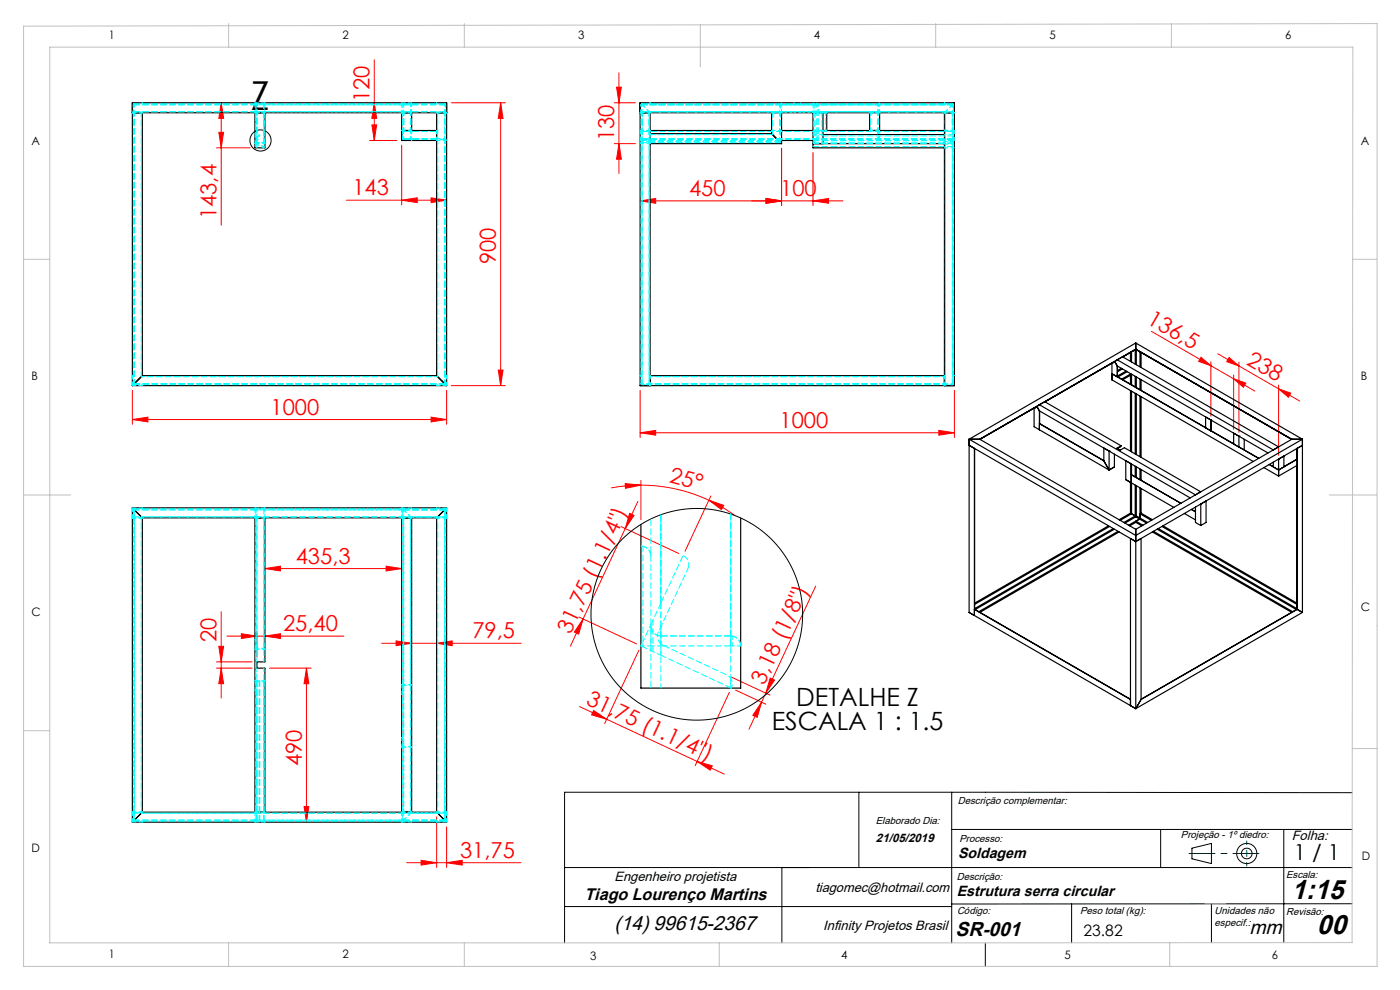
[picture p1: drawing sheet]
<svg xmlns="http://www.w3.org/2000/svg" width="297mm" height="210mm" viewBox="0 0 297 210" stroke-linecap="round" stroke-linejoin="round" font-family="sans-serif">
<g fill="none" stroke="#000" stroke-width=".21">
<path d="M182.2 168.1v15.9M201.9 175.9h84.9M201.9 168.1v31.9M246.2 175.9v8.1M252.9 179.9l4.1-1v4.3l-4.1-1zM272.3 175.9v24.1M286.9 168.1h-167.1v31.9M119.8 184h167M119.8 192.3h82.1M165.9 184v16M227.3 191.7v8.3M257 191.7v8.3"/>
<path d="M286.8 191.7l-84.9 .1M209 200v5"/>
<circle cx="55.3" cy="29.8" r="2.24"/>
<circle cx="264.5" cy="181" r="1.13"/>
<circle cx="264.5" cy="181" r="2.14"/>
</g>
<g fill="none" stroke="#f00" stroke-width=".21">
<path d="M79.4 12.7v17.1M130.8 18.5h1l-.5 3.3zM131.3 15.5v21.3M45.9 31.4h7.2M46.4 28.1h1l-.5 3.3zM46.9 21.8v26M46.9 21.8l.5 3.3h-1zM78.4 29.8h5.8M78.9 26.5h1l-.5 3.3zM79.4 21.8l.5 3.3h-1zM85.2 30.8v12.7M95.7 21.8h11.5"/>
<path d="M106.2 21.8l.5 3.3h-1zM106.2 21.8v60M130.3 21.8h4.5M130.3 30.5h4.5M131.3 30.5l.5 3.3h-1zM165.8 31.5v12.1M172.5 32.4v11.2M73.5 42.5h21.2M85.2 42.5l3.3-.5v1zM91.4 42l3.3 .5-3.3 .5zM135.8 42.6l3.3-.5v1zM135.8 42.6h43"/>
<path d="M162.5 42.1l3.3 .5-3.3 .5zM172.5 42.6l3.3-.5v1zM105.7 78.5h1l-.5 3.3zM244.3 70.3l21.9 12.6M254.8 75.8l2.1 1.8-2.6-.9zM256.9 76.8v11.5M258.3 75l17.4 10.1M260.7 75.8l2.1 1.8-2.6-.9zM261.7 79.5v11.6M262.8 76.8v14.9M28.1 89l3.3-.5v1zM28.1 82.8v7.2"/>
<path d="M28.1 89h66.6M91.4 88.5l3.3 .5-3.3 .5zM94.7 82.8v7.2M95.7 81.8h11.5M135.8 91.8l3.3-.5v1zM135.8 82.8v10M135.8 91.8h66.7M199.2 91.3l3.3 .5-3.3 .5zM202.5 82.8v10M261.7 80.4l2.6 .9-.5 .8zM271.2 82.5l2.6 .9-.5 .9zM271.2 81.7v14.9"/>
<path d="M131.7 111.7l12.3 5.7M132.6 102.6l3.4 .3-3.3 .7zM133.6 108.9l.9 .4-1.9 2.8zM135.3 106.4l-14.3 30.7M136 101.9v8.3M136 102.9a34.1 34.1 0 0 1 14.4 3.2M136 102.9l-3.2 .2-3.1 .4M150.4 106.1l3.1 1.1-.4 .9zM150.4 106.1l2.8 1.5 2.6 1.7M150.8 105.2l-5.5 11.7M46.4 137.1h1l-.5 3.3zM46.9 129.8v18.3"/>
<path d="M48.2 134.9h24.8M51.2 134.4l3.3 .5-3.3 .5zM54.5 133.9v5.5M56.2 134.9l3.3-.5v1zM56.2 120.6l3.3-.5v1zM56.2 120.6h29M81 136.5h29.6M81.9 120.1l3.3 .5-3.3 .5zM84 135.9l3.3 .6-3.3 .5zM92.6 136.5l3.3-.6v1.1zM122.8 130.9l12.3 5.7M123.7 131.3l-.9 3.2-1-.4z"/>
<path d="M135.5 137.9l-7.2 15.6M173 124.3l-14.1 30.4M45.9 140.4h7.6M45.9 141.7h7.6M46.9 141.7l.5 3.3h-1zM57.2 141.7h8.8M65 141.7l.5 3.3h-1zM65 141.7v32.7M123 149.9l30.6 14.3M125.9 150.7l2.8 1.9-3.2-1zM154.7 146.9l-7.2 15.5M155 143.6l8.4 3.9"/>
<path d="M156.1 146.4l6.4 3M161.6 149l-1 3.2-.9-.5zM163.4 143.8l.9 .5-1.8 2.7zM64.5 171.1h1l-.5 3.3zM92.6 173.3v10.7M94.7 175.4v8.6M147.9 161.5l3.2 1-.4 .9zM86.3 183h24.2M89.3 182.5l3.3 .5-3.3 .5zM94.7 183l3.3-.5v1z"/>
</g>
<path d="M252.2 181h14.9" fill="none" stroke="#008000" stroke-width=".21" stroke-dasharray="6.3 1.3 1.3 1.3" stroke-dashoffset=".8"/>
<path d="M264.5 178.4v5.3" fill="none" stroke="#008000" stroke-width=".21" stroke-dasharray="6.3 1.3 1.3 1.3" stroke-dashoffset="5.6"/>
<g fill="none" stroke="#c0c0c0" stroke-width=".21">
<path d="M5 5.5l287.1-.5v200h-287.1zM10.6 10h276.4l-.2 189.9-276.2 .1zM48.5 5v5M98.5 5v5M148.6 5.3v8.9M198.5 5v5M248.5 5v5M5 55h5.6M287 55h5M5 105h10M282 105h10M5 155h5.6"/>
<path d="M286.9 158.8h5.2M248.2 200v5M260 191.7h-4.4M48.5 200v5M98.5 200v5M152.6 200v5"/>
</g>
<g fill="#f00">
<path d="M261.7 80.4l2.6 .9-.5 .8zM254.8 75.8l2.1 1.8-2.6-.9z"/>
<path d="M271.2 82.5l2.6 .9-.5 .9zM260.7 75.8l2.1 1.8-2.6-.9z"/>
<path d="M150.4 106.1l3.1 1.1-.4 .9zM132.6 102.6l3.4 .3-3.3 .7z"/>
<path d="M91.4 42l3.3 .5-3.3 .5zM85.2 42.5l3.3-.5v1z"/>
<path d="M92.6 136.5l3.3-.6v1.1zM84 135.9l3.3 .6-3.3 .5z"/>
<path d="M81.9 120.1l3.3 .5-3.3 .5zM56.2 120.6l3.3-.5v1z"/>
<path d="M162.5 42.1l3.3 .5-3.3 .5zM135.8 42.6l3.3-.5v1z"/>
<path d="M135.8 91.8l3.3-.5v1zM199.2 91.3l3.3 .5-3.3 .5zM162.5 42.1l3.3 .5-3.3 .5zM172.5 42.6l3.3-.5v1z"/>
<path d="M161.6 149l-1 3.2-.9-.5zM163.4 143.8l.9 .5-1.8 2.7z"/>
<path d="M133.6 108.9l.9 .4-1.9 2.8zM123.7 131.3l-.9 3.2-1-.4z"/>
<path d="M105.7 78.5h1l-.5 3.3zM106.2 21.8l.5 3.3h-1z"/>
<path d="M131.3 30.5l.5 3.3h-1zM130.8 18.5h1l-.5 3.3zM46.4 137.1h1l-.5 3.3zM46.9 141.7l.5 3.3h-1zM65 141.7l.5 3.3h-1zM64.5 171.1h1l-.5 3.3z"/>
<path d="M46.9 21.8l.5 3.3h-1zM46.4 28.1h1l-.5 3.3zM79.4 21.8l.5 3.3h-1zM78.9 26.5h1l-.5 3.3z"/>
<path d="M125.9 150.7l2.8 1.9-3.2-1zM147.9 161.5l3.2 1-.4 .9z"/>
<path d="M89.3 182.5l3.3 .5-3.3 .5zM94.7 183l3.3-.5v1zM51.2 134.4l3.3 .5-3.3 .5zM56.2 134.9l3.3-.5v1z"/>
<path d="M28.1 89l3.3-.5v1zM91.4 88.5l3.3 .5-3.3 .5z"/>
</g>
<g fill="none" stroke="#000" stroke-width=".25">
<path d="M28.1 23.9h66.6M30.2 23.9v55.8M54.1 23.9v7.5h2.1v-7.5M85.2 27.7h7.4M85.2 23.9v5.9h7.4M87.3 23.9v3.8M92.6 23.9v55.8M135.8 21.8h66.7v60h-66.7zM135.8 23.9h66.7M137.9 30.5h27.9M137.9 28.4h25.8M137.9 27.7h25.8"/>
<path d="M137.9 23.9v57.9M163.7 23.9v4.5M163.7 28.4l2.1 2.1M165.8 23.9v6.6M165.8 27.7h6.7M165.8 29.8h6.7M172.5 23.9v7.5h27.9M172.5 30.5h27.9M174.6 23.9v6.6M174.6 28.5h25.8M174.6 27.7h25.8M175.4 23.9v3.8"/>
<path d="M184.5 23.9v3.8M186.6 23.9v3.8M200.4 30.3v.2M200.4 30.5h.1M200.4 23.9v57.9M30.2 79.7h62.4M30.2 79.7l-2.1 2.1M92.6 79.7l2.1 2.1M137.9 79.7h62.5M235.9 79.3l31.1 17.9M235.9 77v3.6l30 17.3M235.9 77h.1"/>
<path d="M236 76.9h.1M236.5 76.7l.5 .9M236.9 76.4h.1M237 76.4l-15.3 8.8M237 77.6v2.3M237 76.3l-.1 .1M237 77.6l32 18.5M237 76.3l1.1-.6 33.1 19.1-1.1 .6zM237 79.9l18.8 10.8M237.1 77.6l-.1 2.3M237.9 78.1l-.8 .5M238.1 78.3l-1 .6"/>
<path d="M238.9 78.7l-1.8 1.1M239.1 78.8l-1.9 1.2M239.8 74.8v1.9M239.8 79.6v1.9M239.8 74.7l.2-.1v2.2M239.9 79.3l-1.9 1.1M240 79.5v2.1M240.1 79.4l-1.9 1.1M240.8 77.2l.1-3.1 .2 .1v3.2M240.8 79.8v2.3M240.9 74.1h.1M240.9 74.1l-2.7 1.6"/>
<path d="M240.9 74.1l-33.1 19.1M240.9 74.1l33.1 19.1M240.9 72.8l-35.3 20.4M240.9 72.8v1.3M240.9 74.1l33.2 19.1M240.9 72.8l35.4 20.4M241.1 80v2.2M242 74.7l-.2-.1v3.2M242.1 74.8v3.1M28.1 81.8h66.6M28.1 81.8v-60h66.6v60M205.6 93.2v36.7l35.3 20.4"/>
<path d="M205.6 93.2h2.2M205.6 93.2l35.3 20.4 35.4-20.4M206.7 95.1h.1M206.7 95.1v35.5M206.7 95.1l-1.1-.6 35.3 20.4M206.8 95.1v34.1M207.8 93.2l33.1 19.1M219.4 86.6v3.9l15.9 9.2M219.4 86.5h.1M219.5 86.5h.1M219.5 86.5h-.1M220 86.2l.5 1"/>
<path d="M220.4 86h.1M220.4 86l.1-.1 33.1 19.1M220.5 85.9l-12.6 7.3M220.5 89.9h.1M220.5 87.2v4M220.5 87.2l32 18.4M220.5 89.9l13.7 7.9M220.5 89.8l13.7 7.9M221.6 85.2l16.2 9.4M234.2 95v2.8M234.2 97.8l1.1 1.9M235.3 95.7v4"/>
<path d="M235.3 95.7h.1M236.4 96.3v2.8l-1.1 .6M237.8 94.6l-.8 .5M237.8 94.6l-.9 .5 .7 .4 .9-.5 16.2 9.3M238.8 97.7v4l10.2 5.9M239.8 82.8v12.9M240 83v12.8M240 98.4v2.3M240.8 83.4v12.9M240.8 98.9v2.3M241.1 83.6v12.8M241.1 99v2.3"/>
<path d="M241.8 80.4v2.3M241.8 84v12.9M241.8 99.5v2.3M242.1 80.5v2.3M242.1 84.1v12.9M242.1 99.6v2.3M255.8 88.4v2.4M256.9 89.1v2.3M256.9 89.1h.1M256.9 91.4h.1M256.9 91.4l4.8 2.7M261.7 91.9v2.3"/>
<path d="M262.8 92.5l.1 2.3M262.9 94.8l4.1 2.4M262.9 94.8h.1M262.9 92.5h.1M264 93.2v2.2M268.1 99.2l3.1 1.8M269.2 98.5l2 1.2M269.3 98.5l.8 .5M270.1 98v1M271.2 97.4h.1M271.2 97.4l1.2-.7v2.3l-1.2 .7M271.2 97.4v3.6"/>
<path d="M274.1 93.2l-33.2 19.1M274.1 93.2h2.2M275.1 97.4l-3.9 2.3M275.1 97.4l-2.7 1.6M275.1 98.7v30.5M275.2 95.1l-.1 2.3M275.2 95.1l1.1-.6-35.4 20.4M275.2 95.1v34.2M275.2 98.7l-4 2.3M276.3 93.2v36.7M28.1 107.7v66.7M28.1 107.7h66.6"/>
<path d="M28.1 107.7l2.1 2.1M30.2 109.8v62.5M30.2 109.8h62.4M54.1 109.8v62.5M56.2 109.8v30.6h-1.7v1.3h1.7v30.6M85.2 109.8v62.5M87.3 109.8v62.5M92.6 109.8v62.5M94.7 107.7v66.7M94.7 107.7l-2.1 2.1M157.1 109.9v36.1h-21.1v-34.8M235.2 111.5l-28.4 16.4"/>
<path d="M235.4 111.7l-28.6 16.5M236.2 112.1l-29.4 17M236.4 112.3l-29.5 17M237.2 112.7l-29.5 17.1M237.4 112.8l-29.5 17.1M239.8 108.9l.2 .1M239.8 108.9l-2.4 1.3M239.8 102.3v6.6M239.8 114.2v35.5M240 102.1l-.1-3.7v4M240 100.7l10.5 6.1M240 109l.8 .4"/>
<path d="M240 109l-2.4 1.4M240 102.4v6.6M240.8 109.4l.2 .1M240.8 109.4l-2.4 1.4M240.8 102.9v6.5M240.9 109.6l.9 .4M240.9 110.8l-1.2 .7M240.9 110.8l1.3 .7M240.9 114.9l1.2-.7v34.2M240.9 112.3v38M240.9 109.6l-2.2 1.4M241 109.5l-.1 .1"/>
<path d="M241 110.6l-.1 .2M241 110.6l1.5 .8M241.1 109.4l-.1 .1M241.1 109.4l.7 .5M241.1 103v6.4M241.8 110.1l1.4 .9M241.8 110.1l-.8 .5M241.8 110v.1M241.8 110l-2.4 1.4M241.8 109.9h.1M241.8 103.5v6.4M241.9 109.9l1.6 .9"/>
<path d="M241.9 109v.9M241.9 109l2.4 1.4M242.1 108.9l-.2 .1M242.1 108.9l2.4 1.3M242.1 103.6v5.3M244.5 112.8l29.5 17.1M244.7 112.7l29.5 17.1M245.5 112.3l29.5 17M245.7 112.1l29.4 17M246.5 111.7l28.6 16.5M246.7 111.5l28.4 16.4M251.3 108.9l2.3 1.4"/>
<path d="M252.8 108.1l.8 .4M253.6 107.6v3.2l1.1 .7M254.7 106.9h.1M254.7 106.9v4.6M255.9 106.3v4.5l-1.2 .7M206.8 129.3l33 19.1M206.8 129.2h.1M206.8 129.2l33 19.1M275.1 129.2l.1 .1M275.1 129.2l-33 19.1M275.2 129.3l-33.1 19.1M275.2 129.3l1.1 .6"/>
<path d="M276.3 129.9l-35.4 20.4M242.1 148.4l-1.2 1.9M28.1 174.4h66.6M30.2 172.3h62.4M30.2 172.3l-2.1 2.1M92.6 172.3l2.1 2.1"/>
</g>
<g fill="none" stroke="#0ff" stroke-width=".21" stroke-dasharray="1.3 .6" stroke-dashoffset=".2">
<path d="M30 23.8v56.1M54.1 22.2h-25.6M54.1 23.7h-25.6M56 22v8.5M56 23.8v6.7M163.9 23.8v4.8M165.4 30h-27.6M165.8 23.7h6.7M165.8 22.2h6.7M172.5 22.2h-6.7M172.5 23.7h-6.7M172.7 22v8.5"/>
<path d="M172.9 23.8v6.7M174.4 23.8v6.7M30 79.9v-56.1M92.8 79.9v-56.1M138.5 138.2v-6.7M139.7 134.1l-.2 .7 .1 .8 .6 1"/>
</g>
<g fill="none" stroke="#0ff" stroke-width=".21" stroke-dasharray="1.3 .6">
<path d="M28.1 23.9l.2-.2M28.1 23.9v.1M28.1 24l.2-.3M28.3 22.2l.2-.2M28.3 23.7h.2M28.3 22.2h.2M28.3 22.2h.1M28.3 23.7l-.2 .2M28.3 23.7h.1M28.4 22.2h.1M28.4 23.7l.1 .1M28.5 23.7h-.1"/>
<path d="M28.5 22l-.2 .2M30 22l.2-.2M30 23.8l.2 .2M30.2 24v-.1M30.2 21.8l-.2 .2M54.1 30.5h.2M54.1 28.4l.2 .2M54.1 30.5v-.1M54.1 23.7h.3M54.1 23.9v-.2M54.1 23.7h.4M54.1 23.7h.1"/>
<path d="M54.1 22.2h.4M54.1 22.2v-.1M54.1 23.9l.2-.2M54.1 22.1h.2M54.1 22h.4M54.1 22.1v-.1M54.1 22.1h.3M54.1 22v-.2M54.1 21.8h.1M54.1 24v-.1M54.1 30.4l.2-.4M54.1 30.5h.1"/>
<path d="M54.3 23.8l-.2 .2M54.3 23.7h.1M54.3 30.5h.2M54.3 30l.2 .3M54.3 30.6v-.6M54.3 30l.2-.4M54.3 30.6l-.2-.1M54.3 23.7l-.2 .2M54.3 28.6l-.2-.2M54.3 22.2v-.1M54.3 22.1l.2 .1M54.3 22.1v.1"/>
<path d="M54.3 22.1h-.2M54.3 23.7v.1M54.4 23.7l.1 .1M54.5 30.2v.2M54.5 22l-.2 .2M54.5 30.7v-.3M54.5 30.1v-.5M54.5 30.1v.1M54.5 30.7l-.2-.1M54.5 23.7h-.1M54.5 30.3l-.2-.3M54.5 30.3v.1"/>
<path d="M54.5 22l-.2 .1M54.5 21.8v.2M54.5 22v.2M54.5 30.1v.3M54.5 30.1v.2M54.6 30.5l-.1-.1M55.1 28.8l-.1-.3M56 30.5h.2M56 30.3l.2 .2M56 31.2v.2M56 31.4v-.2M56 31.2l-.1-.1"/>
<path d="M56 23.8l.2 .2M56 30.3v.2M56 31.4h.1M56 22.1v-.1M56.2 24v-.1M56.2 21.8l-.2 .2M56.2 21.9l-.2 .2M56.2 30.5l-.2-.2M56.2 21.8h.1M85.2 23.9l.2-.2M85.2 22.1h.3M85.2 22h.4"/>
<path d="M85.2 22.1v-.1M85.2 22v-.2M85.2 21.8h.1M85.2 27.7l.1-.1M85.2 23.7h.3M85.2 23.9v-.2M85.2 22.2h.4M85.2 23.7h.4M85.2 22.2v-.1M85.2 23.7h.1M85.2 27.7l.2 .2M85.3 24l-.1-.1"/>
<path d="M85.3 27.6l.2 .3M85.4 23.7h.1M85.4 22.2l.1-.1M85.4 27.9l-.2-.2M85.4 27.9h.2M85.4 29.4h.2M85.4 29.4h.1M85.4 23.7l-.2 .2M85.4 29.4l.2 .2M85.5 22.1h-.3M85.5 22.1l.1 .1M85.5 22.1l-.1 .1"/>
<path d="M85.5 23.7l-.2 .3M85.5 27.9h.1M85.5 27.9h-.1M85.5 29.4l.1 .2M85.5 23.7l.1 .1M85.6 22l-.2 .2M85.6 22l-.1 .1M85.6 29.6l-.2-.2M85.6 27.8l-.1 .1M85.6 23.7h-.1M85.6 29.4h-.1M85.6 29.6h8.9"/>
<path d="M85.6 22v.2M85.6 29.4v.2M87.1 29.6l.1-.1M87.1 23.8l.2 .2M87.1 29.6l.2 .2M87.2 22.1l-.1-.1M87.2 29.5l.1 .2M87.3 21.8l-.2 .2M87.3 24v-.1M87.3 27.6l-.2 .2M87.3 21.9l-.1 .2M87.3 21.8h.1"/>
<path d="M87.3 29.8l-.2-.2M87.3 27.7v-.1M92.6 27.7l.2 .2M92.6 27.7h.1M92.6 21.8l.2 .2M92.6 23.9v.1M92.6 24l.2-.2M92.8 29.4v.1M92.8 29.8v-.3M92.8 29.8h-.2M92.8 29.5v-.1M92.8 29.8v-.4"/>
<path d="M92.8 29.8h.1M92.8 22l-.2-.2M94.3 29.4l.2 .2M94.3 29.8v-.4M94.3 22l.2 .2M94.3 23.8l.2-.1M94.3 22.2h.2M94.3 23.7h.2M94.5 23.7h.1M94.5 23.7h-.2M94.5 29.6l.2 .2M94.5 29.8v-.2"/>
<path d="M94.5 29.8h-.2M94.5 29.6h.1M94.5 23.7l.2 .2M94.5 22.2l-.2-.2M94.5 22.2h.1M94.7 29.8h-.2M94.7 24l-.2-.3M94.7 23.9l-.2-.2M94.7 23.9v.1M135.8 27.7v-.1M135.8 27.7l.2 .2M135.8 23.9l.2-.2"/>
<path d="M135.8 27.6l.3 .3M135.8 24v-.1M135.9 30.5l.2-.2M136 30.3l.2-.3M136 27.9l-.2-.2M136 27.9h.2M136 29.4h.2M136 29.4h.1M136 29.4l.2 .2M136 22.2l.2-.2M136 23.7h.1M136 23.7h.2"/>
<path d="M136 22.2h.2M136 23.7l-.2 .2M136.1 30.3h-.1M136.1 30.3v.2M136.1 29.5v.3M136.1 27.9h.1M136.1 27.9h-.1M136.1 23.7l-.3 .3M136.1 23.7h.1M136.1 22.2h.1M136.1 22.2h-.1M136.1 23.7l.1 .1"/>
<path d="M136.1 22.1v.1M136.2 30v.5M136.2 22l-.1 .1M136.2 29.6l-.2-.2M136.2 29.6v.2M136.2 27.8l-.1 .1M136.2 29.4h-.1M136.2 23.7h-.1M136.2 22l-.2 .2M137.7 30l.1 .2M137.7 30v.5M137.7 29.6v.2"/>
<path d="M137.7 29.6l.2 .2M137.7 22l.2-.2M137.7 23.8l.2 .2M137.8 30.2v.3M137.8 30.2v-.2M137.8 22.1l-.1-.1M137.8 29.6v.2M137.8 28.6l.2-.2M137.9 27.6l-.2 .2M137.9 24v-.1M137.9 21.8h.1M137.9 29.8l-.2-.2"/>
<path d="M137.9 27.7v-.1M137.9 21.8l-.2 .2M138 28.4h-.1M138 21.8l-.2 .3M163.7 23.9v.1M163.7 24l.2-.2M163.9 28.6h-26.1M165.4 23.8l.1-.1M165.4 22.2l.2-.2M165.5 23.7h-.1M165.6 22v.1M165.6 22.1l.2-.2"/>
<path d="M165.8 23.7h-.3M165.8 23.7v.2M165.8 23.7h-.4M165.8 23.7h.1M165.8 22.2h-.4M165.8 22v.2M165.8 22.1h-.2M165.8 21.9v.1M168.5 21.8v.2M169.8 21.8v.2M172.5 23.9v-.2M172.5 23.7h.1"/>
<path d="M172.5 22.2v-.2M172.5 21.9l.2 .2M172.5 22v-.1M172.5 30.5h29.8M172.5 28.8h29.8M172.5 31.1h29.8M172.7 22.1v-.1M172.7 22.1h-.2M172.7 22l.2 .2M172.8 23.7h-.3M172.8 23.7l.1 .1M172.9 23.7h-.1"/>
<path d="M172.9 23.7h-.4M172.9 22.2h-.4M173.3 23.7h.3M173.3 23.9v-.2M173.3 27.9h.3M173.3 27.9v-.2M173.3 23.7h.4M173.3 23.7h.1M173.3 22.2h.4M173.3 27.9h.4M173.3 27.9h.1M173.3 29.4h.4"/>
<path d="M173.3 29.6h.2M173.3 29.6v-.2M173.3 22.2v-.2M173.3 21.9l.2 .2M173.3 29.5h.2M173.3 29.7v-.1M173.3 22.1h.2M173.3 22v-.1M173.3 22.2h-.4M173.3 23.7h-.4M173.5 29.5l-.2 .2M173.5 22.1v-.1"/>
<path d="M173.5 22l.2 .2M173.5 29.6v-.1M173.6 23.7l.1 .1M173.6 27.9h.1M173.7 27.8l-.1 .1M173.7 23.7h-.1M173.7 29.4l-.2 .2M174.4 23.8l.2 .2M174.6 24v-.1M175.2 23.8l.2 .2M175.4 27.6l-.2 .2M175.4 24v-.1"/>
<path d="M175.4 27.7v-.1M184.5 23.9v.1M184.5 27.6v.1M184.5 24l.2-.2M184.7 27.8l-.2-.2M186.2 23.8l.1-.1M186.2 22.2h.4M186.2 23.7h.4M186.2 27.9h.1M186.2 22.2l.2-.2M186.2 29.4h.4M186.2 27.9h.4"/>
<path d="M186.3 23.7h.3M186.3 27.9h.3M186.3 27.9l-.1-.1M186.3 23.7h-.1M186.4 29.6l-.2-.2M186.4 29.6h.2M186.4 22v.1M186.4 22.1l.2-.2M186.4 29.5v.1M186.4 29.5h.2M186.4 22.1h.2M186.6 23.7v.2"/>
<path d="M186.6 27.7v.2M186.6 23.7h.1M186.6 22v.2M186.6 29.4v.2M186.6 27.9h.1M186.6 29.7l-.2-.2M186.6 29.6v.1M186.6 21.9v.1M200.3 30.5v-.1M200.3 21.8h.1M200.4 30.3l.1-.4M200.4 29.8l.2-.2"/>
<path d="M200.4 23.9v.1M200.4 21.8l.2 .2M200.4 27.6v.1M200.4 24l.2-.2M200.5 29.9l.1 .1M200.5 30.6l-.1-.1M200.5 22.1l-.2-.3M200.5 29.8v-.2M200.6 30.6h-.1M200.6 30.6v-.6M200.6 22l-.1 .1M200.6 27.8l-.2-.2"/>
<path d="M200.6 29.6l-.2 .2M200.6 29.8v-.2M200.6 22l-.2-.2M202 30l.3-.4M202 30.6v-.6M202 29.6l.3-.2M202 27.9h.2M202 27.9h.3M202 29.4h.3M202 29.8v-.2M202 23.8l.2-.1M202 22.2h.2"/>
<path d="M202 22.2h.3M202 23.7h.3M202 22l.3 .2M202.2 22.1l-.2-.1M202.2 27.9h.1M202.2 27.9l-.2-.1M202.2 23.7h.1M202.2 23.7h-.2M202.2 22.2v-.1M202.2 29.4h-.2M202.2 30.2l.1 .2M202.2 29.8v-.3"/>
<path d="M202.2 31.4h.1M202.3 30.7l-.3-.1M202.3 30.1l-.1 .1M202.3 31.2l-.1 .2M202.3 27.9l.2-.2M202.3 29.4h-.1M202.3 29.4l-.3 .2M202.3 22.2l-.3-.2M202.3 22.2h-.1M202.3 23.7l.2 .2M202.4 27.6l-.2 .3M202.4 24l-.2-.3"/>
<path d="M202.5 27.7l-.1-.1M202.5 27.7l-.2 .2M202.5 23.9l-.2-.2M202.5 23.9l-.1 .1M28.1 79.7h.1M28.1 79.7l.2 .2M94.5 79.9l.2-.2M94.7 79.7h.1M135.8 79.7l.2 .2M136 79.9l-.2-.2M137.8 79.9l.2-.2M138 79.7h-.1"/>
<path d="M200.3 79.7l.2 .2M200.4 79.7h-.1M202.3 79.9l.2-.2M202.5 79.7l-.2 .2M28.3 81.6h.2M28.3 81.4v.2M28.3 81.4l.1 .1M28.3 81.5h.1M28.4 81.5l.1 .1M30 81.6l.2 .2M30.2 81.8h.1M92.6 81.8h.1"/>
<path d="M92.6 81.8l.2-.2M94.3 81.6l.2-.1M94.3 81.6h.2M94.5 81.5h.1M94.5 81.5v-.1M94.5 81.6v-.2M136 81.4l.2 .2M136.2 81.5v-.1M136.2 81.5v.1M136.2 81.6l-.2-.2M136.2 81.6v-.2M137.7 81.4l.1 .1"/>
<path d="M137.7 81.6v-.2M137.7 81.6l.1-.1M137.7 81.6l.2 .2M137.8 81.5l.2 .3M137.8 81.5h.1M137.8 81.5v-.1M137.9 81.8l-.2-.2M138 81.8h-.1M200.3 81.8h.1M200.4 81.8l.2-.2M200.5 81.4v.1M200.5 81.5h.1"/>
<path d="M200.5 81.5l-.2 .3M200.5 81.5l.1-.1M200.6 81.4v.2M200.6 81.6l-.1-.1M200.6 81.6l-.2 .2M200.6 81.4v-50.8M202 81.4l.1 .1M202 81.4v.2M202 81.6l.3-.2M202 81.4v-50.8M202.1 81.5l-.1 .1M202.3 81.4l-.3 .2"/>
<path d="M28.1 109.9v-.1M28.1 109.8h.1M28.3 109.7l-.2 .2M28.3 109.6v.1M28.3 107.9v.3M28.3 109.6l-.2 .2M28.3 109.7h.1M28.3 108h.1M28.4 108.1l-.1 .1M28.4 108l-.1 .2M28.4 109.7l.1-.1M28.4 109.7h-.1"/>
<path d="M28.4 108h-.1M28.5 108.2l-.1-.1M28.5 109.7h-.1M28.5 109.6h-.2M28.5 108.2h-.2M28.5 107.9h-.2M28.5 107.9l-.1 .1M30.2 109.9l-.2-.2M30.2 107.8l-.2 .1M30.2 109.8v.1M30.2 107.7v.1M54.1 109.8v-.1"/>
<path d="M54.1 108.2v-.2M54.1 109.7v-.1M54.1 109.8l.2-.2M54.1 108h.2M54.1 108v-.1M54.1 107.9v-.1M54.1 107.8v-.1M54.1 109.9v-.1M54.3 109.7l-.2 .2M54.3 109.6v.1M54.3 109.6l-.2 .2M54.3 108.2v-.2"/>
<path d="M54.3 108l.2 .2M54.3 108v.2M54.3 108h-.2M54.3 109.7h.1M54.4 109.7h-.3M54.4 109.7h.1M54.4 108h-.3M54.5 107.9l-.2 .3M54.5 109.6l-.1 .1M54.5 108.2h-.4M54.5 109.6h-.4M54.5 107.9h-.4"/>
<path d="M54.5 107.9l-.2 .1M54.5 108.2v-.3M56 109.7l.2 .2M56 108v-.1M56.2 109.9v-.1M56.2 107.8l-.2 .1M56.2 107.8l-.2 .2M56.2 107.7v.1M85.2 109.8v-.1M85.2 108.2v-.2M85.2 109.7v-.1M85.2 108v-.1"/>
<path d="M85.2 108h.3M85.2 109.8l.2-.2M85.2 107.9v-.1M85.2 107.8v-.1M85.2 107.7l.1 .1M85.3 107.8l.2 .2M85.4 109.6l-.2 .2M85.4 108.2l.1-.2M85.4 107.9v.3M85.5 108l.1 .2M85.5 108l-.1 .2M85.5 108h-.3"/>
<path d="M85.5 108h.1M85.5 109.7h-.3M85.5 109.7h.1M85.6 108.2h-.4M85.6 109.6h-.4M85.6 109.6l-.1 .1M85.6 108.2l-.1-.2M85.6 107.9h-.4M85.6 107.9l-.1 .1M85.6 109.6v35.6M87.1 109.7l.2 .2M87.1 109.6l.2 .2"/>
<path d="M87.1 109.6v35.6M87.3 109.9v-.1M87.3 107.8l-.2 .1M87.3 109.8l-.2-.2M87.3 107.7v.1M92.6 107.8v-.1M92.6 109.9v-.1M92.8 107.9l-.2-.1M92.8 108v-.1M92.8 107.9v.1M92.8 109.7l-.2 .2M94.3 109.6l.2 .1"/>
<path d="M94.5 109.7h-.2M94.5 108.1l-.2 .1M94.5 108l-.2-.1M94.5 109.7v-.1M94.5 109.7h.1M94.5 108h.1M94.5 108.2l-.2-.3M94.5 108.2h-8.9M94.5 109.6h-.2M94.5 108.2h-.2M94.5 108.2v-.2M94.5 108.2v-.3"/>
<path d="M94.5 107.9h-.2M94.5 109.6h-8.9M94.7 109.8l-.2-.1M94.7 109.9v-.1M94.7 109.8l-.2-.2M94.7 109.8h.1M94.7 109.8v.1M155 109v28M54.1 135.6h.1M54.1 135.6l.2 .2M54.1 137.7h.1M54.3 137.7v-.4"/>
<path d="M54.3 137.3l.2 .2M54.3 137.7h-.2M54.3 137.7v-.3M54.5 137.7v-.2M54.5 137.7h-.2M54.5 137.5v-27.9M56 137.7v-.2M56 137.5h.1M56 137.5l.2 .2M56 137.7h.1M56.2 137.7h-.2M136.4 137.2l-.4-.2"/>
<path d="M138.1 132.5l2.1-4.6M140.2 132.9v-5M140.7 136.9l-.5-.3M54.1 144.4h.1M54.1 144.4h.2M54.1 146.5h.1M54.3 144.8v-.4M54.3 144.4h.2M54.3 146.3l-.2 .2M54.3 144.7v-.3M54.5 144.6v-.2M54.5 144.6l-.2 .2"/>
<path d="M54.6 144.4v29.8M55 144.4v29.8M55.1 144.4v29.8M55.9 144.4v29.8M56 144.6v-.2M56 144.4h.1M56 144.4v29.8M56 144.4h.2M56 144.6h.1M56.2 144.4l-.2 .2M85.2 145.2h.1M85.2 156.4h.1"/>
<path d="M85.3 145.2h.1M85.3 147.3h-.1M85.3 156.4l.1 .2M85.3 158.5h-.1M85.4 145.2v.4M85.4 145.2h.2M85.4 147.1l-.1 .2M85.4 158.1l.2 .2M85.4 158.1v.4M85.4 158.5h-.1M85.5 145.2v.3M85.5 158.2v.3"/>
<path d="M85.6 145.2v.2M85.6 145.4l-.2 .2M85.6 158.3v.2M85.6 158.5h-.2M87.1 145.2v.2M87.1 145.2h.1M87.1 158.3v.2M87.1 158.3h.1M87.2 145.2v.2M87.2 145.2h.1M87.2 145.4h-.1M87.2 158.3l.1 .2"/>
<path d="M87.2 158.3v.2M87.2 158.5h-.1M87.3 145.2l-.1 .2M87.3 158.5h-.1M155.1 146l-.1-.1M28.1 172.3v-.1M28.1 172.3h.1M28.1 172.2l.2 .2M28.1 172.3l.2 .2M28.3 174h.1M28.3 172.4h.1M28.3 172.5h.2"/>
<path d="M28.3 174h.2M28.3 174.2h.2M28.3 174v.2M28.3 174l.1 .1M28.3 172.4v.1M28.3 174.1h.1M28.4 174h.1M28.4 174.1l.1 .1M28.4 172.4h.1M28.5 172.5l-.1-.1M30 172.4l.2-.2M30 174.2l.2 .2"/>
<path d="M30.2 172.2v.1M30.2 174.4h.1M54.1 172.3v-.1M54.1 174.2h.4M54.1 174.2v-.1M54.1 174.1h.3M54.1 174.4v-.2M54.1 174.4h.1M54.1 172.4h.3M54.1 172.4v-.1M54.1 172.5h.4M54.1 172.5v-.1"/>
<path d="M54.1 174h.4M54.1 174.1h.2M54.1 174.1v-.1M54.1 172.3l.2 .2M54.1 172.2l.2 .2M54.3 174l.2 .2M54.3 172.5l-.2-.2M54.3 174v.1M54.3 174.1v-.1M54.3 174.1h-.2M54.3 174.1l.2 .1M54.3 172.4v.1"/>
<path d="M54.4 172.4l.1 .1M54.5 172.4h-.1M54.5 174l-.2 .1M55.1 174.2v-29.8M56 174.2h.1M56 174.2l.2 .2M56 174.2v-29.8M56.2 174.4h.1M56.2 172.2l-.2 .2M56.2 172.3v-.1M85.2 172.4h.3M85.2 172.4v-.1"/>
<path d="M85.2 174h.4M85.2 174.1h.3M85.2 174.1v-.1M85.2 172.5h.4M85.2 172.5v-.1M85.2 172.3l.2 .2M85.2 174.2h.4M85.2 174.2v-.1M85.2 174.4v-.2M85.2 174.4h.1M85.3 174.4l.2-.3M85.4 174l.1 .1"/>
<path d="M85.4 174v.2M85.4 172.5l-.2-.2M85.5 174.1l-.1-.1M85.5 174.1h-.3M85.5 174.1l.1 .1M85.5 174.1h.1M85.5 174.1l.1-.1M85.5 172.4l.1 .1M85.6 172.4h-.1M85.6 174l-.1 .1M85.6 174h8.9M85.6 172.5h8.9"/>
<path d="M87.1 174.2l.2 .2M87.1 172.5l.2-.2M87.3 172.2l-.2 .2M87.3 174.4h.1M87.3 172.3v-.1M87.3 172.3l-.2 .2M92.6 174.4l.2-.2M92.6 174.4h.1M92.6 172.3v-.1M92.6 172.2l.2 .2M92.8 174.2v-.1M92.8 174.1v.1"/>
<path d="M94.3 174.2l.2-.2M94.3 174h.2M94.3 172.4h.2M94.3 172.5h.2M94.3 174.2l.2-.1M94.3 174.2h.2M94.5 172.4l-.2 .1M94.5 172.4h.1M94.5 174.1h.1M94.5 174.1v-.1M94.5 172.4l.2-.1M94.5 172.5v-.1"/>
<path d="M94.5 174.2v-.2M94.5 172.5l.2-.2M94.7 172.3h.1M94.7 172.3v-.1M94.7 172.2v.1"/>
</g>
<g fill="none" stroke="#0ff" stroke-width=".21" stroke-dasharray="1.3 .6" stroke-dashoffset=".7">
<path d="M28.3 23.7v-1.5M28.3 22.2v1.5M28.5 23.8h1.5M28.5 22.2v1.5M54.1 22.2v1.5M54.5 30.5h1.5M54.5 30.3h1.5M54.5 30.1l.6-1.3M54.5 23.8h1.5M54.5 23.7v-1.5M54.5 31.4v-7.6M55.9 31.1l-1.3-.6"/>
<path d="M56 31.4v-7.6M56 30.3h-1.5M85.2 22.2v1.5M85.4 29.4v-1.5M85.4 22.2v5.6M85.4 27.9v1.5M85.6 23.8h1.5M85.6 22.2v1.5M85.6 27.9v1.5M87.1 22v7.6M87.1 27.8h-1.5M92.8 27.9v1.5"/>
<path d="M92.8 29.4h1.5M92.8 29.8h1.5M92.8 23.8h1.5M92.8 23.8v5.6M94.3 23.7v-1.5M94.3 23.8v5.6M94.5 22.2v1.5M94.5 23.7v-1.5M136 23.7v-1.5M136 22.2v1.5M136.2 29.4v-1.5M136.2 23.8h1.5"/>
<path d="M136.2 23.7v-1.5M137.7 30h-1.5M137.7 27.8h-1.5M137.8 30v-1.4M163.9 23.8h1.5M165.4 22.2v1.5M165.8 23.7v-1.5M172.5 22.2v1.5M172.9 23.8h1.5M172.9 22.2v1.5M173.3 27.7h1.3M173.3 23.9v3.8"/>
<path d="M173.3 22.2v1.5M173.3 27.9v1.5M173.5 22v7.6M173.7 23.7v-1.5M173.7 27.9v1.5M175.2 27.8h-1.5M184.7 23.8h1.5M186.2 27.8h-1.5M186.2 23.7v-1.5M186.2 27.9v1.5M186.4 22v7.6M186.6 23.7v-1.5"/>
<path d="M186.6 29.4v-1.5M200.6 30.6h1.4M200.6 23.8h1.4M202 30h-1.4M202 27.8h-1.4M202 27.9v1.5M202 22.2v1.5M202.3 23.7v-1.5M202.3 22.2v1.5M200.5 79.9h-62.7M200.5 79.9v1.5M136.2 81.6h1.5"/>
<path d="M137.7 81.6h-1.5M137.7 81.4h-1.5M137.8 81.4v-1.5M200.5 81.4h-62.7M200.5 81.6h-62.7M200.6 81.4h1.4M200.6 81.6h1.4M202 81.6h-1.4M28.5 109.6v-1.4M30 109.7h-1.5M54.1 108.2v1.4M54.5 109.7h1.5"/>
<path d="M54.5 109.6v-1.4M85.2 108.2v1.4M85.6 109.7h1.5M85.6 108.2v1.4M85.6 109.7v62.7M87.1 109.7v62.7M94.3 109.6v-1.4M94.3 109.7h-1.5M94.5 109.6h-7.4M54.5 137.7h1.5M56 137.5h-1.5M138.1 138v-5.5"/>
<path d="M140.2 132.9v3.7M54.5 144.6h1.5M56 144.4h-1.5M85.6 145.4h1.5M85.6 158.5h1.5M87.1 145.2h-1.5M87.1 158.3h-1.5M28.5 172.4v-62.7M28.5 172.5v1.5M28.5 172.4h1.5M30 172.4v-62.7M54.1 172.5v1.5"/>
<path d="M54.5 174v-1.5M56 172.4h-1.5M85.2 172.5v1.5M85.6 172.5v1.5M87.1 172.4h-1.5M87.1 172.5h7.4M92.8 172.4v-62.7M92.8 172.4h1.5M94.3 172.5v1.5M94.3 172.4v-62.7"/>
</g>
<g fill="none" stroke="#0ff" stroke-width=".21" stroke-dasharray="1.3 .6" stroke-dashoffset=".5">
<path d="M54.1 24h2.1M54.1 21.8h2.1M85.2 21.8h2.1M85.2 24h2.1M85.2 22.2h-30.7M85.2 23.7h-30.7M85.6 27.8v-4M85.6 23.8v4M87.1 27.8v-4M87.1 23.8v4M92.6 29.8v-2.1M135.8 27.7h2.1"/>
<path d="M135.8 27.7v2.1M136.2 27.8v-4.1M136.2 23.8v4.1M137.7 27.8v-4.1M137.9 30.5h-2.1M138 28.4v2.1M163.7 27.7h2.1M165.8 24h-2.1M172.5 28.5h2.1M172.5 27.7h2.1M173.3 27.6h2.1M173.7 23.8v4"/>
<path d="M174.6 24h-2.1M175.2 23.8v4M184.5 24h2.1M184.5 27.6h2.1M184.7 23.8v4M186.2 23.8v4M200.4 27.7h2.1M200.6 23.7v4.1M202 23.7v4.1M202 22.2h-15.4M202 23.7h-15.4M202 27.9v-4.1"/>
<path d="M202.4 29.8v-2.1M202.5 31.4h-2.1M30.2 109.8h-2.1M56.2 109.9h-2.1M56.2 107.8h-2.1M85.2 108.2h-30.7M85.2 109.6h-30.7M85.6 108.2l1.5 1.4M87.1 109.6l-1.5-1.4M87.3 109.9h-2.1M87.3 107.8h-2.1M54.1 137.7v-2.1"/>
<path d="M136 137h2.1M136 137l.4-.9M138.1 137h2.1M140.2 132.9l5.7-12.3M155 137h2.1M155 134.9v2.1M54.1 146.5v-2.1M54.5 140.4v-30.7M56 140.4v-30.7M85.3 145.2v2.1M85.3 156.4v2.1M155 143.9a2.12 2.12 0 0 1 .1 2.1"/>
<path d="M28.1 172.3h2.1M54.1 174.4h2.1M54.1 172.2h2.1M54.5 172.4v-30.7M54.5 174h30.7M54.5 172.5h30.7M56 172.4v-30.7M85.2 172.2h2.1M85.2 174.4h2.1M85.6 174l1.5-1.5M87.1 172.5l-1.5 1.5"/>
</g>
<g fill="none" stroke="#0ff" stroke-width=".21" stroke-dasharray="1.3 .6" stroke-dashoffset=".3">
<path d="M28.3 23.8v57.8M54.3 30.6v-.7M56 22v8.3M136.1 22.1l1.8 1.8M136.2 22.2h29.2M136.2 29.4v.6M137.9 23.9l-1.8-1.8M165.4 22.2h-29.2M165.4 23.7h-29.2M165.6 22v8.3M172.9 22.2h29.1M200.4 23.9l1.8-1.8"/>
<path d="M200.5 30.6v-.7M200.6 23.8v57.8M202 23.8v57.8M202 30v-.6M202.2 22.1l-1.8 1.8M94.5 81.6v-57.8M136.2 81.6v-57.8M137.7 81.6v-57.8M85.6 158.5v14M87.1 158.5v14M140.2 146v-36.8M155 146v-37"/>
</g>
<g fill="none" stroke="#0ff" stroke-width=".21" stroke-dasharray="1.3 .6" stroke-dashoffset=".4">
<path d="M28.5 23.8v57.6M85.6 23.7v4.2M92.8 29.8v50.1M137.7 23.8v6.2M165.4 23.8v6.2M174.4 23.8h.8M174.6 24h.8M200.6 30v-6.2M202.3 23.8v57.6M28.5 81.4v-57.6M94.3 81.4v-57.6M136 81.4v-57.6"/>
<path d="M140.2 139v-2.4M140.2 139l-2.1-1"/>
</g>
<path d="M200.4 28.5h1.9M140.2 132.9v2M155 145.9v-2" fill="none" stroke="#0ff" stroke-width=".21" stroke-dasharray="1.3 .6" stroke-dashoffset="1"/>
<g fill="none" stroke="#0ff" stroke-width=".21" stroke-dasharray="1.3 .6" stroke-dashoffset=".1">
<path d="M28.5 22h65.8M94.3 22.2h-8.7M94.3 23.7h-8.7M136.2 29.6h65.8M136.2 22h65.8M136.2 23.7v6.8M137.7 23.7v6.8M137.7 23.7h27.7M165.6 30.3h-29.6M172.5 30.2h29.7M172.9 23.7h27.7M186.2 22.2h-12.5"/>
<path d="M186.2 23.7h-12.5M202 22.2h-65.8M28.5 81.4h65.8M94.3 81.4h-65.8M28.5 108.2v65.8M54.1 108.2h-25.8M54.1 109.6h-25.8M85.4 108.2v65.8M94.3 108.2h-65.8M136.4 115.9v20.2M155 109v25.9M56 137.5v-29.6"/>
<path d="M140.2 139l14.8 6.9M54.4 144.4v29.7M54.5 144.4v29.7M28.3 174h25.8M28.3 172.5h25.8M28.5 174h65.8M54.3 174v-65.8M94.3 174v-65.8"/>
</g>
<g fill="none" stroke="#0ff" stroke-width=".21" stroke-dasharray="1.3 .6" stroke-dashoffset=".6">
<path d="M28.1 24h2.1M54.1 28.4v2M54.5 23.7v5.9M54.5 23.8v5.8M55 28.5l-.5 1.1M56.2 21.9v2M85.3 27.6h2M87.3 21.9v2M87.3 27.7v2M92.6 24h2.1M94.3 29.8v51.6M135.8 27.6h2.1"/>
<path d="M135.8 24h2.1M200.4 27.6h2M200.4 24h2M200.6 31.4v-7.7M200.6 23.7h-62.9M202 31.4v-7.7M28.1 79.7v2.1M30 79.9h62.8M92.8 79.9h-62.8M200.3 79.7v2.1M28.1 81.8h2.1M92.6 81.8h2.1"/>
<path d="M94.7 81.8v-2.1M138 81.8v-2.1M28.1 107.8v2M30 109.6v62.9M30.2 109.9h-2.1M30.2 107.8h-2.1M56.2 109.8v-2M85.3 107.8v2M92.8 109.6h-62.8M94.7 109.8h-2.1M94.7 109.9h-2.1M94.7 109.8v-2"/>
<path d="M94.7 107.8h-2.1M136.4 137.2v-1.1M136.4 136.1l1.7-3.6M140.2 132.9l-.5 1.2M155.5 134.9v2.1M155 143.9l-.9-.8M28.1 172.2h2.1M28.1 172.3v2.1M28.1 174.4h2.1M30 172.5h62.8M85.3 172.3v2.1M92.6 172.3h2.1"/>
<path d="M92.6 172.2h2.1M92.6 174.4h2.1M92.8 172.5v-62.9M94.7 174.4v-2.1"/>
</g>
<g fill="none" stroke="#0ff" stroke-width=".21" stroke-dasharray="1.3 .6" stroke-dashoffset="-.1">
<path d="M28.3 23.7h66.2M28.3 22.2h66.2M54.3 31.4v-9.2M92.8 29.4h-7.2M92.8 27.9h-7.2M135.8 29.8h30M136 27.9h66.3M136 29.4h66.3M136 23.7h66.3M136 22.2h66.3M136.2 30.5v50.9M137.7 30.5v50.9"/>
<path d="M172.5 29.8h30M28.3 81.6h66.2M28.3 107.9v66.3M94.5 107.9h-66.2M136 115.8a2.12 2.12 0 0 1 2.1 2.2M138.1 118a2.12 2.12 0 0 0-2.1-2.2M138.1 132.8a2.12 2.12 0 0 0 2.1 2.1M140.2 137h14.8M140.2 134.9h14.8M140.2 134.9a2.12 2.12 0 0 1-2.1-2.1M145.9 120.6a2.12 2.12 0 0 0-1-2.8M155 134.9a2.12 2.12 0 0 1 2.1 2.1"/>
<path d="M155 134.9h-14.8M157.1 137a2.12 2.12 0 0 0-2.1-2.1M85.6 145.4v12.9M87.1 145.4v12.9M154.1 143.1l-13.4-6.2M28.3 174.2h66.2M94.5 174.2v-66.3"/>
</g>
<path d="M54.5 30.7l1.5 .7M140.2 134.9v1.7" fill="none" stroke="#0ff" stroke-width=".21" stroke-dasharray="1.3 .6" stroke-dashoffset=".8"/>
<path d="M85.4 27.9h7.4M85.4 29.4h7.4M140.2 109.2v18.7M144.9 117.8l-4.7 10.1M138.1 146v-35.9" fill="none" stroke="#0ff" stroke-width=".21" stroke-dasharray="1.3 .6" stroke-dashoffset="-.2"/>
<circle cx="147.8" cy="130.3" r="22.5" fill="none" stroke="#000" stroke-width=".21"/>
<path d="M138.1 138l-1.7-.8" fill="none" stroke="#0ff" stroke-width=".21" stroke-dasharray="1.3 .6" stroke-dashoffset=".9"/>
<text font-size="8.5" x="53.2" y="23.3">Z</text>
<g font-size="5.8">
<text x="274" y="190.8">1:15</text>
<text x="279.3" y="198">00</text>
</g>
<g font-size="5.3">
<text x="168.9" y="149.8">DETALHE Z</text>
<text x="163.7" y="154.9">ESCALA 1 : 1.5</text>
</g>
<g font-size="4.7" fill="#f00">
<text x="78.4" y="21.7" transform="rotate(-90 78.4 21.7)">120</text>
<text x="130.3" y="29.9" transform="rotate(-90 130.3 29.9)">130</text>
<text x="74.8" y="41.5">143</text>
<text x="146.2" y="41.6">450</text>
<text x="165.5" y="41.6">100</text>
<text x="45.9" y="46.5" transform="rotate(-90 45.9 46.5)">143,4</text>
<text x="105.2" y="56" transform="rotate(-90 105.2 56)">900</text>
<text x="243.1" y="68.5" transform="rotate(30 243.1 68.5)">136,5</text>
<text x="264.3" y="77.3" transform="rotate(30 264.3 77.3)">238</text>
<text x="57.4" y="88">1000</text>
<text x="165.4" y="90.8">1000</text>
<text x="141.8" y="102.2" transform="rotate(15 141.8 102.2)">25°</text>
<text x="62.7" y="119.6">435,3</text>
<text x="45.9" y="136.2" transform="rotate(-90 45.9 136.2)">20</text>
<text x="60" y="133.9">25,40</text>
<text x="100.2" y="135.4">79,5</text>
<text x="121" y="134.7" transform="rotate(-65 121 134.7)">31,75 (1.1/4&quot;)</text>
<text x="124.2" y="149.3" transform="rotate(25 124.2 149.3)">31,75 (1.1/4&quot;)</text>
<text x="162.1" y="145.4" transform="rotate(-65 162.1 145.4)">3,18 (1/8&quot;)</text>
<text x="64" y="162.6" transform="rotate(-90 64 162.6)">490</text>
<text x="97.6" y="182">31,75</text>
</g>
<text font-size="4.7" x="274.5" y="182.5">1 / 1</text>
<g font-size="4.3">
<text x="130.3" y="197.3">(14) 99615-2367</text>
<text x="202.7" y="198.5">SR-001</text>
<text x="265" y="198">mm</text>
</g>
<text font-size="3.6" x="124" y="191">Tiago Lourenço Martins</text>
<text font-size="3.3" x="229.9" y="198.5">23.82</text>
<g font-size="3.1">
<text x="203.3" y="182.1">Soldagem</text>
<text x="203" y="190.1">Estrutura serra circular</text>
</g>
<g font-size="2.8">
<text x="274" y="178.3">Folha:</text>
<text x="130.3" y="187">Engenheiro projetista</text>
<text x="173" y="189.3">tiagomec@hotmail.com</text>
<text x="174.6" y="197.3">Infinity Projetos Brasil</text>
</g>
<text font-size="2.6" x="185.8" y="178.6">21/05/2019</text>
<g font-size="2.5">
<text x="23.1" y="8.2">1</text>
<text x="72.7" y="8.2">2</text>
<text x="122.7" y="8.2">3</text>
<text x="172.7" y="8.2">4</text>
<text x="222.7" y="8.2">5</text>
<text x="272.7" y="8.2">6</text>
<text x="6.7" y="30.7">A</text>
<text x="288.7" y="30.7">A</text>
<text x="6.7" y="80.7">B</text>
<text x="288.7" y="80.7">B</text>
<text x="6.7" y="130.7">C</text>
<text x="288.7" y="129.7">C</text>
<text x="6.7" y="180.7">D</text>
<text x="288.9" y="182.5">D</text>
<text x="23.1" y="203.2">1</text>
<text x="72.7" y="203.2">2</text>
<text x="125.2" y="203.6">3</text>
<text x="178.5" y="203.4">4</text>
<text x="225.8" y="203.4">5</text>
<text x="269.8" y="203.4">6</text>
</g>
<g font-size="2.1">
<text x="203.2" y="170.6">Descrição complementar:</text>
<text x="185.8" y="174.8">Elaborado Dia:</text>
<text x="203.5" y="178.6">Processo:</text>
<text x="250.5" y="177.8">Projeção - 1º diedro:</text>
<text x="203" y="186.7">Descrição:</text>
<text x="272.8" y="186.3">Escala:</text>
<text x="203" y="193.8">Código:</text>
<text x="229.1" y="193.9">Peso total (kg):</text>
<text x="257.7" y="196.3">especif.:</text>
<text x="257.7" y="193.8">Unidades não</text>
<text x="272.8" y="194.1">Revisão:</text>
</g>
</svg>
